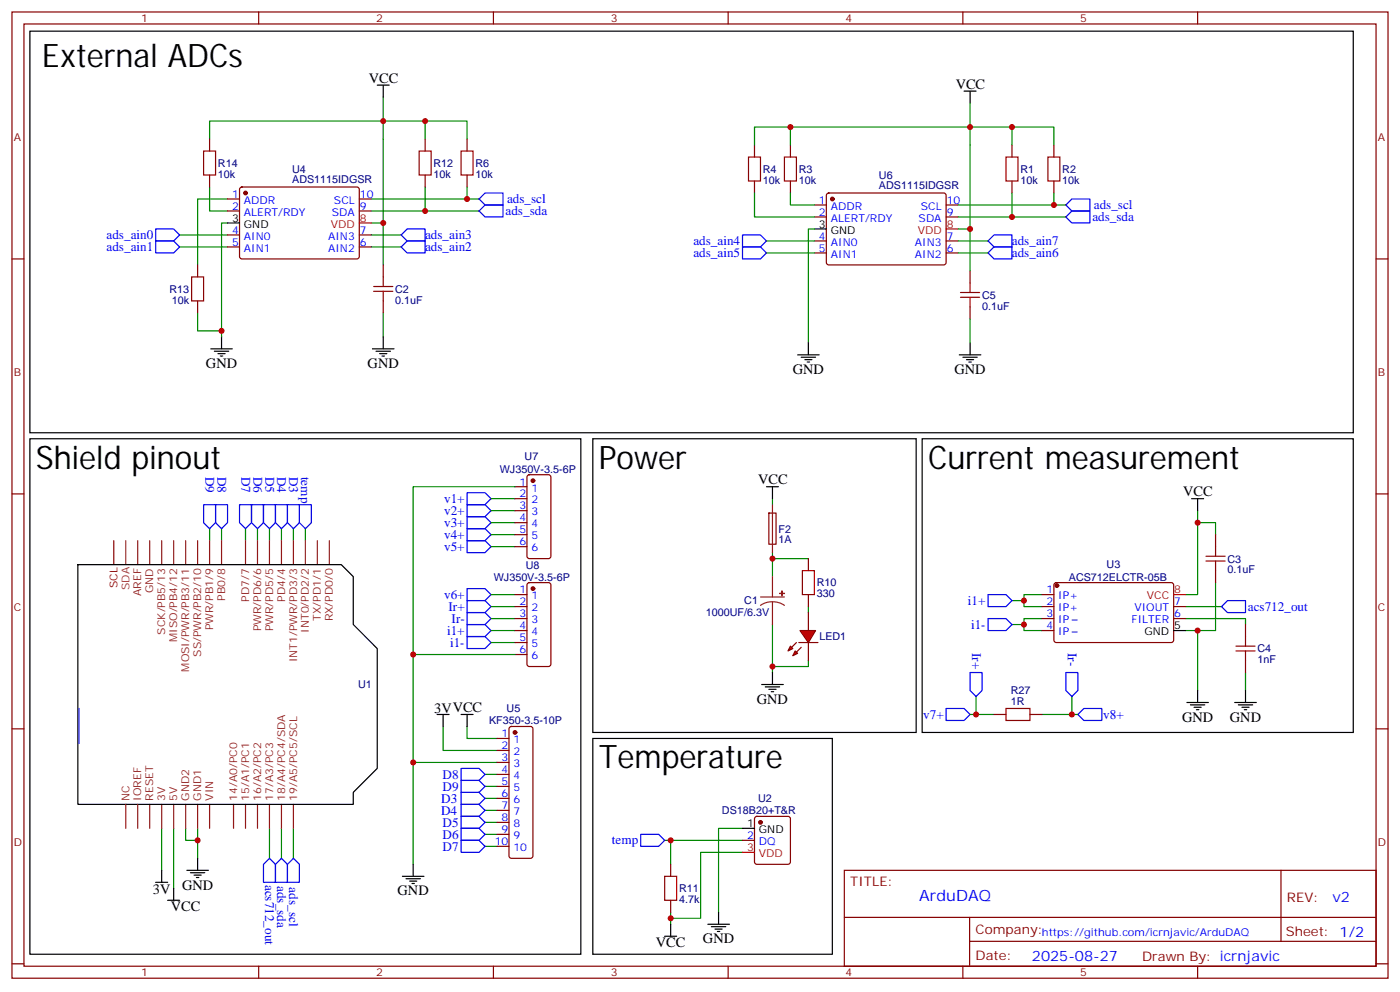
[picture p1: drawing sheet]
<svg xmlns="http://www.w3.org/2000/svg" width="412mm" height="292mm" viewBox="0 0 412 292" stroke-linecap="round" stroke-linejoin="round" font-family="sans-serif">
<g fill="none" stroke="#870000" stroke-width=".35">
<path d="M3.5 3.5h405.4v284.4h-405.4zM7.1 7.1h398.2v277.2h-398.2zM76.2 3.5v3.6M145.3 3.5v3.6M214.5 3.5v3.6M283.6 3.5v3.6M352.8 3.5v3.6M3.5 76.2h3.6M405.3 76.2h3.6M3.5 145.3h3.6M226.5 151h2.1v9.2l-2.1-.1zM405.3 145.3h3.6"/>
<path d="M238.1 164.4v3.5M238.1 175v3.5M3.5 214.5h3.6M405.3 214.5h3.6M197.6 254.4v3.5M248.7 256.1h156.6v28.2h-156.6zM377.3 256.1v20.9M197.6 264.9v3.6M248.7 270h156.5M285.6 277h119.6M285.6 270v14.1M3.5 283.6h3.6"/>
<path d="M76.2 284.3v3.6M145.3 284.3v3.6M214.5 284.3v3.6M283.6 284.3v3.6M352.8 284.3v3.6M405.3 283.6h3.6"/>
</g>
<g fill="none" stroke="#008700" stroke-width=".35">
<path d="M61.7 155.6v3.5M65.3 155.6v3.5M72.3 155.6v3.5M75.8 155.6v3.5M79.4 155.6v3.5M82.9 155.6v3.5M86.4 155.6v3.5M90 155.6v3.5M227.5 146.8v1.7M227.5 164.4h10.6M227.5 162.6v7.1M238.1 178.5v1.8"/>
<path d="M238.1 194.4v1.7h-10.6M130.5 213.8v7h15.9M137.6 213.8v3.5h8.8M142.9 227.9h3.5M142.9 238.5h3.5M142.9 234.9h3.5M142.9 231.4h3.5M146.4 224.4h-24.7v30M47.6 243.8v12.3M51.2 243.8v17.6M54.7 243.8v3.5h3.5M58.2 243.8v8.8"/>
<path d="M79.4 243.8v8.8M82.9 243.8v8.8M86.4 243.8v8.8M142.9 249.1h3.5M142.9 245.5h3.5M142.9 242h3.5M195.8 247.3h1.8M218.7 243.8h-7v24.7M218.7 250.8h-12.3v19.4h-8.8M218.7 247.3h-21.1v7.1M197.6 268.5v3.5"/>
</g>
<g fill="none" stroke="#000" stroke-width=".35">
<path d="M8.8 9.2h389.8v118.2h-389.8zM174.6 129.1h95.3v86.4h-95.3zM271.6 129.1h127v86.4h-127zM128.8 210.3h3.5M130.5 210.3v3.5M135.8 210.3h3.5M137.6 210.3v3.5M174.6 217.3h70.6v63.5h-70.6zM45.9 259.6h3.5M47.6 256.1v3.5M55 256.1h6.4M56.1 256.8h4.2"/>
<path d="M57.1 257.5h2.2M57.9 258.2h.7M58.2 252.6v3.5M118.5 257.9h6.4M119.6 258.6h4.2M120.6 259.3h2.2M121.4 260h.7M121.7 254.4v3.5M49.4 264.9h3.5M51.2 261.4v3.5M195.8 275.5h3.5M197.6 272v3.5"/>
<path d="M208.5 272h6.3M209.5 272.7h4.3M210.6 273.4h2.1M211.3 274.1h.7M211.7 268.5v3.5"/>
</g>
<g fill="none" stroke="#00f" stroke-width=".35">
<path d="M60 148.5h3.5v5.3l-1.8 1.8-1.7-1.8zM63.5 148.5h3.5v5.3l-1.7 1.8-1.8-1.8zM70.6 148.5h3.5v5.3l-1.8 1.8-1.7-1.8zM74.1 148.5h3.5v5.3l-1.8 1.8-1.7-1.8zM77.6 148.5h3.5v5.3l-1.7 1.8-1.8-1.8zM81.1 148.5h3.6v5.3l-1.8 1.8-1.8-1.8zM84.7 148.5h3.5v5.3l-1.8 1.8-1.7-1.8zM88.2 148.5h3.5v5.3l-1.7 1.8-1.8-1.8zM135.8 236.7h5.3l1.8 1.8-1.8 1.7h-5.3zM135.8 226.1h5.3l1.8 1.8-1.8 1.8h-5.3zM135.8 229.7h5.3l1.8 1.7-1.8 1.8h-5.3zM135.8 233.2h5.3l1.8 1.7-1.8 1.8h-5.3z"/>
<path d="M77.6 254.4l1.8-1.8 1.7 1.8v5.2h-3.5zM81.1 254.4l1.8-1.8 1.8 1.8v5.2h-3.6zM84.7 254.4l1.7-1.8 1.8 1.8v5.2h-3.5zM135.8 247.3h5.3l1.8 1.8-1.8 1.7h-5.3zM135.8 240.2h5.3l1.8 1.8-1.8 1.8h-5.3zM135.8 243.8h5.3l1.8 1.7-1.8 1.8h-5.3zM188.7 245.5h5.3l1.8 1.8-1.8 1.8h-5.3z"/>
</g>
<path d="M236.4 167.9h3.5v7.1h-3.5zM195.8 257.9h3.5v7h-3.5z" fill="none" stroke="#a10000" stroke-width=".35"/>
<path d="M227.5 148.5v14.1" fill="none" stroke="#8c2424" stroke-width=".35"/>
<g fill="#f00" stroke="#870000" stroke-width=".35">
<path d="M235.7 185.6h4.5l-2.1 3.5z"/>
<path d="M235.3 189.1h5.6z"/>
</g>
<g fill="#870000" stroke="#870000" stroke-width=".35">
<path d="M234.6 189.1l-1.4 1.4z"/>
<path d="M236 190.5l-1.4 1.4z"/>
</g>
<g fill="#f00" stroke="#870000" stroke-width=".35">
<path d="M232.8 190.1l.7 .8-1.4 .7z"/>
<path d="M234.2 191.6l.7 .7-1.4 .7z"/>
</g>
<g fill="none" stroke="#870000" stroke-width=".35">
<path d="M61.7 40.9v3.5M61.7 51.5v3.5M67 58.6h3.6M70.8 55.2l.5-.2 34.1 .1 .4 .6v20.1l-.7 .4-34.1-.1-.4-.6v-19.8zM105.8 58.6h3.6M125.2 40.9v3.5M125.2 51.5v3.5M137.6 40.9v3.5M137.6 51.5v3.5M222.2 42.7v3.5M222.2 53.3v3.5M232.8 42.7v3.5"/>
<path d="M232.8 53.3v3.5M243.7 57l.4-.2 34.2 .1 .4 .6-.1 20-.6 .5-34.2-.1-.4-.6v-19.8zM298.1 42.7v3.5M298.1 53.3v3.5M310.4 42.7v3.5M310.4 53.3v3.5M58.2 78v3.5M67 62.1h3.6M67 69.1h3.6M67 72.7h3.6M105.8 62.1h3.6M105.8 69.1h3.6"/>
<path d="M105.8 72.7h3.6M112.9 78v3.5M239.9 60.3h3.5M239.9 63.9h3.5M239.9 70.9h3.5M239.9 74.4h3.5M278.7 60.3h3.5M278.7 63.9h3.5M278.7 70.9h3.5M278.7 74.4h3.5M285.8 79.7v3.6M58.2 88.5v3.6"/>
<path d="M112.9 88.5v3.6M285.8 90.3v3.5M155.5 139.9l.4-.2h5.7l.6 .4 .1 23.6-.5 .6-5.9 .1-.6-.5-.1-23.5zM151.7 143.2h3.5M151.7 146.8h3.5M151.7 150.3h3.5M151.7 153.8h3.5M151.7 157.3h3.5M358.1 157.3v3.6M151.7 175h3.5M151.7 178.5h3.5M151.7 160.9h3.5"/>
<path d="M155.5 171.7l.4-.3h5.7l.6 .5 .1 23.5-.5 .7h-5.9l-.6-.4-.1-23.5zM306.9 175h3.5M306.9 178.5h3.5M310.7 171.7l.4-.3 34.2 .1 .4 .7v16.5l-.7 .4-34.1-.1-.5-.6v-16.2zM345.7 178.5h3.5M358.1 167.9v3.5M151.7 182h3.5M151.7 185.6h3.5M151.7 189.1h3.5M151.7 192.6h3.5M238.1 180.3v5.3M238.1 189.1v5.3"/>
<path d="M306.9 182h3.5M306.9 185.6h3.5M345.7 182h3.5M366.9 183.8v3.5M366.9 194.4v3.5M146.4 217.3h3.5M150.2 214l.4-.2h5.7l.5 .2 .2 .5v37.4l-.2 .5-.5 .2h-5.7l-.5-.2-.2-.5v-37.4zM292.8 210.3h3.5M303.4 210.3h3.5M146.4 220.8h3.5M146.4 224.4h3.5M146.4 227.9h3.5"/>
<path d="M146.4 231.4h3.5M146.4 234.9h3.5M146.4 238.5h3.5M146.4 242h3.5M146.4 245.5h3.5M146.4 249.1h3.5M218.7 247.3h3.5M222.5 240.4l.5-.2h9.1l.5 .2 .2 .5v12.7l-.2 .5-.5 .3h-9.1l-.5-.3-.3-.5v-12.7z"/>
</g>
<g fill="none" stroke="#008700" stroke-width=".35">
<path d="M112.9 28.6v37h-3.5M125.2 35.6h12.4v5.3M232.8 37.4v5.3M285.8 30.3v37.1h-3.6M298.1 37.4h12.3v5.3M61.7 40.9v-5.3h63.5v5.3M61.7 55v7.1h5.3M67 58.6h-8.8v19.4M109.4 58.6h31.7M125.2 55v7.1M137.6 55v3.6M222.2 42.7v-5.3h75.9v5.3"/>
<path d="M222.2 56.8v7.1h17.7M232.8 56.8v3.5h7.1M298.1 56.8v7.1M310.4 56.8v3.5M52.9 72.7h14.1M52.9 69.1h14.1M67 65.6h-1.7v33.5M109.4 62.1h31.7M109.4 72.7h8.8M109.4 69.1h8.8M112.9 65.6v12.4M225.8 70.9h14.1"/>
<path d="M225.8 74.4h14.1M239.9 67.4h-1.8v33.5M282.2 70.9h8.8M282.2 74.4h8.8M282.2 63.9h31.8M282.2 60.3h31.8M285.8 67.4v12.3M58.2 92.1v5.3h7.1M112.9 92.1v7M285.8 93.8v7.1M144.6 146.8h7.1M144.6 150.3h7.1"/>
<path d="M144.6 153.8h7.1M144.6 157.3h7.1M151.7 143.2h-30v81.2M352.8 153.8h5.3v3.5M352.8 150.3v24.7h-3.6M144.6 178.5h7.1M144.6 160.9h7.1M144.6 175h7.1M298.1 176.7h3.5M306.9 175h-5.3v3.5h5.3M349.2 178.5h10.6M358.1 171.4v14.2h-5.3"/>
<path d="M121.7 192.6h30M144.6 182h7.1M144.6 185.6h7.1M144.6 189.1h7.1M227.5 183.8v14.1M298.1 183.8h3.5M306.9 182h-5.3v3.6h5.3M349.2 182h17.7v1.8M349.2 185.6h3.6v17.6M366.9 197.9v5.3M285.8 210.3h1.7M287.5 205v5.3h5.3"/>
<path d="M315.7 205v5.3h-8.8M315.7 210.3h1.8"/>
</g>
<g fill="none" stroke="#00f" stroke-width=".35">
<path d="M141.1 58.6l1.8-1.8h5.3v3.5h-5.3zM45.9 70.9h5.3l1.7 1.8-1.7 1.7h-5.3zM45.9 67.4h5.3l1.7 1.7-1.7 1.8h-5.3zM119.9 70.9h5.3v3.5h-5.3l-1.7-1.7zM119.9 67.4h5.3v3.5h-5.3l-1.7-1.8zM141.1 62.1l1.8-1.8h5.3v3.6h-5.3zM218.7 69.1h5.3l1.8 1.8-1.8 1.8h-5.3zM218.7 72.7h5.3l1.8 1.7-1.8 1.8h-5.3zM291 70.9l1.8-1.8h5.3v3.6h-5.3zM292.8 72.7h5.3v3.5h-5.3l-1.8-1.8zM314 60.3l1.7-1.7h5.3v3.5h-5.3zM315.7 62.1h5.3v3.5h-5.3l-1.7-1.7z"/>
<path d="M137.6 155.6h5.3l1.7 1.7-1.7 1.8h-5.3zM137.6 152h5.3l1.7 1.8-1.7 1.8h-5.3zM137.6 148.5h5.3l1.7 1.8-1.7 1.7h-5.3zM137.6 145h5.3l1.7 1.8-1.7 1.7h-5.3zM137.6 159.1h5.3l1.7 1.8-1.7 1.7h-5.3zM137.6 173.2h5.3l1.7 1.8-1.7 1.7h-5.3zM137.6 176.7h5.3l1.7 1.8-1.7 1.8h-5.3zM291 175h5.3l1.8 1.7-1.8 1.8h-5.3zM361.6 176.7h5.3v3.6h-5.3l-1.8-1.8zM137.6 187.3h5.3l1.7 1.8-1.7 1.8h-5.3zM137.6 183.8h5.3l1.7 1.8-1.7 1.7h-5.3zM137.6 180.3h5.3l1.7 1.7-1.7 1.8h-5.3z"/>
<path d="M285.8 197.9h3.5v5.3l-1.8 1.8-1.7-1.8zM291 182h5.3l1.8 1.8-1.8 1.8h-5.3zM314 197.9h3.5v5.3l-1.8 1.8-1.7-1.8zM278.7 208.5h5.3l1.8 1.8-1.8 1.7h-5.3zM319.3 208.5h5.3v3.5h-5.3l-1.8-1.7z"/>
</g>
<g fill="none" stroke="#000" stroke-width=".35">
<path d="M111.1 25h3.6M112.9 25v3.6M284 26.8h3.5M285.8 26.8v3.5M67 65.6h3.6M239.9 67.4h3.5M65.3 99.1v3.6M112.9 99.1v3.6M62.1 102.7h6.3M63.1 103.4h4.3M64.2 104.1h2.1M64.9 104.8h.7"/>
<path d="M109.7 102.7h6.4M110.8 103.4h4.2M111.8 104.1h2.1M112.5 104.8h.7M234.9 104.4h6.4M236 105.1h4.2M237.1 105.8h2.1M237.8 106.5h.7M238.1 100.9v3.5M282.6 104.4h6.3M283.6 105.1h4.3M284.7 105.8h2.1"/>
<path d="M285.4 106.5h.7M285.8 100.9v3.5M8.8 129.1h162.3v151.7h-162.3zM225.8 143.2h3.5M227.5 143.2v3.6M351 146.8h3.5M352.8 146.8v3.5M22.9 166.2h77.6l3.6 3.5v14.1l7 7.1v35.2l-7 7.1v3.5h-81.2zM227.5 197.9v3.5M345.7 185.6h3.5M224.4 201.4h6.3M225.4 202.1h4.3"/>
<path d="M226.5 202.8h2.1M227.2 203.6h.7M349.6 206.7h6.4M350.7 207.4h4.2M351.7 208.1h2.1M352.4 208.8h.7M352.8 203.2v3.5M363.7 206.7h6.4M364.8 207.4h4.2M365.8 208.1h2.1M366.5 208.8h.7M366.9 203.2v3.5"/>
<path d="M218.7 243.8h3.5"/>
</g>
<g fill="none" stroke="#a10000" stroke-width=".35">
<path d="M60 44.4h3.5v7.1h-3.5zM123.5 44.4h3.5v7.1h-3.5zM135.8 44.4h3.5v7.1h-3.5zM220.5 46.2h3.5v7.1h-3.5zM231.1 46.2h3.5v7.1h-3.5zM296.3 46.2h3.6v7.1h-3.6zM308.7 46.2h3.5v7.1h-3.5zM56.4 81.5h3.6v7h-3.6zM110.1 84.3h5.6M110.1 85.7h5.6M112.9 81.5v2.8M112.9 85.7v2.8"/>
<path d="M282.9 86.1h5.7M282.9 87.5h5.7M285.8 83.3v2.8M285.8 87.5v2.8M355.2 163.7h5.7M355.2 165.1h5.7M358.1 160.9v2.8M358.1 165.1v2.8M364.1 190.1h5.6M364.1 191.6h5.6M366.9 187.3v2.8M366.9 191.6v2.8"/>
<path d="M296.3 208.5h7.1v3.5h-7.1z"/>
</g>
<g fill="none" stroke="#8c2424" stroke-width=".35">
<path d="M40.6 159.1v7.1M44.1 159.1v7.1M47.6 159.1v7.1M51.2 159.1v7.1M54.7 159.1v7.1M58.2 159.1v7.1M61.7 159.1v7.1M65.3 159.1v7.1M72.3 159.1v7.1M75.8 159.1v7.1M79.4 159.1v7.1M82.9 159.1v7.1"/>
<path d="M86.4 159.1v7.1M90 159.1v7.1M93.5 159.1v7.1M97 159.1v7.1M224 175.7h7.1M227.5 177.1l-1.8 .2-1.7 .9M227.5 177.1l1.9 .2 1.7 .9M227.5 169.7v6M227.5 177.1v6.7M37 236.7v7.1M40.6 236.7v7.1M44.1 236.7v7.1"/>
<path d="M47.6 236.7v7.1M51.2 236.7v7.1M54.7 236.7v7.1M58.2 236.7v7.1M61.7 236.7v7.1M68.8 236.7v7.1M72.3 236.7v7.1M75.8 236.7v7.1M79.4 236.7v7.1M82.9 236.7v7.1M86.4 236.7v7.1"/>
</g>
<g fill="#8c2424" stroke="#8c2424" stroke-width=".35">
<path d="M229.7 174.6l1.4 .1z"/>
<path d="M230.3 173.9l.1 1.4z"/>
</g>
<g fill="#870000" stroke="#870000" stroke-width=".35">
<circle cx="151.7" cy="215.5" r=".53"/>
<circle cx="72.3" cy="56.8" r=".53"/>
<circle cx="311.3" cy="172.3" r=".53"/>
<circle cx="224" cy="242" r=".53"/>
<circle cx="245.2" cy="58.6" r=".53"/>
<circle cx="157" cy="141.5" r=".53"/>
<circle cx="157" cy="173.2" r=".53"/>
</g>
<path d="M105.8 65.6h3.6M278.7 67.4h3.5M345.7 175h3.5M218.7 250.8h3.5" fill="none" stroke="#f00" stroke-width=".35"/>
<path d="M37 159.1v7.1" fill="none" stroke="#933" stroke-width=".35"/>
<path d="M33.5 159.1v7.1" fill="none" stroke="#900" stroke-width=".35"/>
<g fill="#c00">
<circle cx="197.6" cy="247.3" r=".88"/>
<circle cx="197.6" cy="270.2" r=".88"/>
<circle cx="58.2" cy="247.3" r=".88"/>
<circle cx="352.8" cy="153.8" r=".88"/>
<circle cx="301.6" cy="183.8" r=".88"/>
<circle cx="301.6" cy="176.7" r=".88"/>
<circle cx="227.5" cy="164.4" r=".88"/>
<circle cx="227.5" cy="196.1" r=".88"/>
<circle cx="352.8" cy="185.6" r=".88"/>
<circle cx="65.3" cy="97.4" r=".88"/>
<circle cx="112.9" cy="65.6" r=".88"/>
<circle cx="137.6" cy="58.6" r=".88"/>
<circle cx="125.2" cy="62.1" r=".88"/>
<circle cx="125.2" cy="35.6" r=".88"/>
<circle cx="112.9" cy="35.6" r=".88"/>
<circle cx="285.8" cy="37.4" r=".88"/>
<circle cx="298.1" cy="37.4" r=".88"/>
<circle cx="298.1" cy="63.9" r=".88"/>
<circle cx="310.4" cy="60.3" r=".88"/>
<circle cx="285.8" cy="67.4" r=".88"/>
<circle cx="232.8" cy="37.4" r=".88"/>
<circle cx="287.5" cy="210.3" r=".88"/>
<circle cx="315.7" cy="210.3" r=".88"/>
<circle cx="121.7" cy="224.4" r=".88"/>
<circle cx="121.7" cy="192.6" r=".88"/>
</g>
<g font-size="9.5">
<text x="12.3" y="19.8">External ADCs</text>
<text x="10.6" y="137.9">Shield pinout</text>
<text x="176.4" y="137.9">Power</text>
<text x="273.4" y="137.9">Current measurement</text>
<text x="176.4" y="226.1">Temperature</text>
</g>
<text font-size="4.6" fill="#00f" x="270.8" y="265.1">ArduDAQ</text>
<g font-size="4.2">
<text x="108.7" y="24.3">VCC</text>
<text x="281.5" y="26.1">VCC</text>
<text x="60.7" y="108.3">GND</text>
<text x="108.3" y="108.3">GND</text>
<text x="233.5" y="110.1">GND</text>
<text x="281.2" y="110.1">GND</text>
<text x="223.3" y="142.5">VCC</text>
<text x="348.5" y="146">VCC</text>
<text x="127.9" y="209.9">3VVCC</text>
<text x="223" y="207.1">GND</text>
<text x="348.2" y="212.4">GND</text>
<text x="362.3" y="212.4">GND</text>
<text x="45" y="263.1">3V</text>
<text x="53.6" y="261.8">GND</text>
<text x="117.1" y="263.5">GND</text>
<text x="50.3" y="268.1">VCC</text>
<text x="193.2" y="278.7">VCC</text>
<text x="207.1" y="277.6">GND</text>
</g>
<g font-size="4.2" fill="#00f">
<text x="22.9" y="219.1" transform="rotate(-90 22.9 219.1)">____</text>
<text x="392.5" y="265.4">v2</text>
<text x="304" y="282.7">2025-08-27</text>
</g>
<g font-size="3.9" fill="#00f">
<text x="149.4" y="59.8">ads_scl</text>
<text x="148.9" y="63.4">ads_sda</text>
<text x="321.8" y="65.1">ads_sda</text>
<text x="322.2" y="61.6">ads_scl</text>
<text x="31.4" y="70.4">ads_ain0</text>
<text x="125.2" y="70.4">ads_ain3</text>
<text x="31.4" y="73.9">ads_ain1</text>
<text x="125.2" y="74">ads_ain2</text>
<text x="204.2" y="72.2">ads_ain4</text>
<text x="204.2" y="75.7">ads_ain5</text>
<text x="298.1" y="72.2">ads_ain7</text>
<text x="298.1" y="75.7">ads_ain6</text>
<text x="60.5" y="140.3" transform="rotate(90 60.5 140.3)">D9</text>
<text x="64.1" y="140.3" transform="rotate(90 64.1 140.3)">D8</text>
<text x="71.1" y="140.3" transform="rotate(90 71.1 140.3)">D7</text>
<text x="74.6" y="140.3" transform="rotate(90 74.6 140.3)">D6</text>
<text x="78.2" y="140.3" transform="rotate(90 78.2 140.3)">D5</text>
<text x="81.7" y="140.3" transform="rotate(90 81.7 140.3)">D4</text>
<text x="85.2" y="140.3" transform="rotate(90 85.2 140.3)">D3</text>
<text x="88.7" y="140.3" transform="rotate(90 88.7 140.3)">temp</text>
<text x="130.8" y="147.9">v1+</text>
<text x="130.8" y="155">v3+</text>
<text x="130.8" y="151.4">v2+</text>
<text x="130.8" y="158.5">v4+</text>
<text x="130.8" y="162.1">v5+</text>
<text x="130.8" y="176.2">v6+</text>
<text x="132.1" y="179.8">Ir+</text>
<text x="285.1" y="177.9">i1+</text>
<text x="367.6" y="179.8">acs712_out</text>
<text x="133" y="183.3">Ir-</text>
<text x="286" y="185">i1-</text>
<text x="131.7" y="186.7">i1+</text>
<text x="132.6" y="190.3">i1-</text>
<text x="286.3" y="192.2" transform="rotate(90 286.3 192.2)">Ir+</text>
<text x="314.6" y="192.2" transform="rotate(90 314.6 192.2)">Ir-</text>
<text x="271.9" y="211.5">v7+</text>
<text x="325" y="211.5">v8+</text>
<text x="130.4" y="229.2">D8</text>
<text x="130.4" y="232.7">D9</text>
<text x="129.9" y="239.7">D4</text>
<text x="130" y="236.2">D3</text>
<text x="130.4" y="243.3">D5</text>
<text x="130.4" y="250.3">D7</text>
<text x="130.4" y="246.8">D6</text>
<text x="180.3" y="248.5">temp</text>
<text x="78.1" y="260.3" transform="rotate(90 78.1 260.3)">acs712_out</text>
<text x="81.6" y="260.7" transform="rotate(90 81.6 260.7)">ads_sda</text>
<text x="85.2" y="261.2" transform="rotate(90 85.2 261.2)">ads_scl</text>
</g>
<g font-size="3.9" fill="#800">
<text x="250.5" y="260.7">TITLE:</text>
<text x="379.1" y="265.4">REV:</text>
<text x="287.4" y="274.9">Company:</text>
<text x="378.7" y="275.5">Sheet: 1/2</text>
<text x="287.4" y="282.6">Date:</text>
<text x="336.4" y="282.7">Drawn By: icrnjavic</text>
</g>
<g font-size="3.2" fill="#800">
<text x="41.6" y="6.5">1</text>
<text x="110.8" y="6.5">2</text>
<text x="179.9" y="6.5">3</text>
<text x="249.1" y="6.5">4</text>
<text x="318.2" y="6.5">5</text>
<text x="4.1" y="41.6">A</text>
<text x="405.9" y="41.6">A</text>
<text x="4.1" y="110.8">B</text>
<text x="405.9" y="110.8">B</text>
<text x="4.1" y="179.9">C</text>
<text x="405.9" y="179.9">C</text>
<text x="4.1" y="249.1">D</text>
<text x="405.9" y="249.1">D</text>
<text x="41.6" y="287.3">1</text>
<text x="110.8" y="287.3">2</text>
<text x="179.9" y="287.3">3</text>
<text x="249.1" y="287.3">4</text>
<text x="318.2" y="287.3">5</text>
</g>
<g font-size="3.2" fill="#000080">
<text x="64.2" y="52.3">10k</text>
<text x="64.2" y="49.1">R14</text>
<text x="86.1" y="54">ADS1115IDGSR</text>
<text x="86.1" y="51">U4</text>
<text x="127.7" y="52.3">10k</text>
<text x="127.7" y="49.1">R12</text>
<text x="140.1" y="52.3">10k</text>
<text x="140.1" y="49.1">R6</text>
<text x="224.7" y="50.9">R4</text>
<text x="235.3" y="50.9">R3</text>
<text x="258.9" y="52.8">U6</text>
<text x="300.6" y="50.9">R1</text>
<text x="312.9" y="50.9">R2</text>
<text x="224.7" y="54.1">10k</text>
<text x="235.3" y="54.1">10k</text>
<text x="258.9" y="55.7">ADS1115IDGSR</text>
<text x="300.6" y="54.1">10k</text>
<text x="312.9" y="54.1">10k</text>
<text x="49.9" y="86.2">R13</text>
<text x="50.6" y="89.3">10k</text>
<text x="116.4" y="89.3">0.1uF</text>
<text x="116.4" y="86.2">C2</text>
<text x="289.3" y="87.9">C5</text>
<text x="289.3" y="91.1">0.1uF</text>
<text x="154.5" y="135.3">U7</text>
<text x="147.2" y="139.1">WJ350V-3.5-6P</text>
<text x="229.3" y="159.9">1A</text>
<text x="229.3" y="156.7">F2</text>
<text x="154.9" y="167.3">U8</text>
<text x="326" y="167.2">U3</text>
<text x="361.6" y="165.5">C3</text>
<text x="145.5" y="170.8">WJ350V-3.5-6P</text>
<text x="240.6" y="172.5">R10</text>
<text x="314.8" y="170.8">ACS712ELCTR-05B</text>
<text x="361.6" y="168.7">0.1uF</text>
<text x="219.3" y="177.8">C1</text>
<text x="240.6" y="175.7">330</text>
<text x="207.9" y="181.4">1000UF/6.3V</text>
<text x="241.4" y="188.4">LED1</text>
<text x="370.4" y="192">C4</text>
<text x="370.4" y="195.2">1nF</text>
<text x="105.5" y="202.5">U1</text>
<text x="149.2" y="209.5">U5</text>
<text x="297.8" y="207.4">1R</text>
<text x="297.8" y="204.1">R27</text>
<text x="144.1" y="213.2">KF350-3.5-10P</text>
<text x="212.7" y="239.5">DS18B20+T&amp;R</text>
<text x="223.3" y="236">U2</text>
<text x="200" y="262.5">R11</text>
<text x="200" y="265.6">4.7k</text>
</g>
<g font-size="3.2" fill="#00f">
<text x="68.4" y="58.2">1</text>
<text x="71.9" y="60">ADDR</text>
<text x="98.4" y="60">SCL</text>
<text x="106" y="58.2">10</text>
<text x="241.2" y="60">1</text>
<text x="278.9" y="60">10</text>
<text x="68.4" y="61.7">2</text>
<text x="71.9" y="63.5">ALERT/RDY</text>
<text x="97.7" y="63.5">SDA</text>
<text x="106" y="61.7">9</text>
<text x="241.2" y="63.5">2</text>
<text x="244.7" y="61.7">ADDR</text>
<text x="244.7" y="65.3">ALERT/RDY</text>
<text x="270.6" y="65.3">SDA</text>
<text x="271.2" y="61.7">SCL</text>
<text x="278.9" y="63.5">9</text>
<text x="68.4" y="68.8">4</text>
<text x="71.9" y="70.6">AIN0</text>
<text x="96.6" y="70.6">AIN3</text>
<text x="106" y="68.8">7</text>
<text x="241.2" y="70.6">4</text>
<text x="278.9" y="70.6">7</text>
<text x="68.4" y="72.3">5</text>
<text x="71.9" y="74.1">AIN1</text>
<text x="96.6" y="74.1">AIN2</text>
<text x="106" y="72.3">6</text>
<text x="241.2" y="74.1">5</text>
<text x="244.7" y="72.3">AIN0</text>
<text x="244.7" y="75.8">AIN1</text>
<text x="269.5" y="75.8">AIN2</text>
<text x="269.5" y="72.3">AIN3</text>
<text x="278.9" y="74.1">6</text>
<text x="153" y="142.9">1</text>
<text x="153" y="146.4">2</text>
<text x="153" y="149.9">3</text>
<text x="156.5" y="144.6">1</text>
<text x="156.5" y="148.2">2</text>
<text x="153" y="153.5">4</text>
<text x="156.5" y="151.7">3</text>
<text x="156.5" y="155.2">4</text>
<text x="153" y="157">5</text>
<text x="153" y="160.5">6</text>
<text x="156.5" y="158.8">5</text>
<text x="156.5" y="162.3">6</text>
<text x="153" y="174.6">1</text>
<text x="153" y="178.2">2</text>
<text x="156.5" y="176.4">1</text>
<text x="156.5" y="179.9">2</text>
<text x="308.3" y="174.6">1</text>
<text x="308.3" y="178.2">2</text>
<text x="311.7" y="176.4">IP+</text>
<text x="311.7" y="179.9">IP+</text>
<text x="334.1" y="179.9">VIOUT</text>
<text x="345.9" y="178.2">7</text>
<text x="153" y="181.7">3</text>
<text x="153" y="185.2">4</text>
<text x="156.5" y="183.4">3</text>
<text x="308.3" y="181.7">3</text>
<text x="308.3" y="185.2">4</text>
<text x="311.7" y="183.4">IP</text>
<text x="333.3" y="183.4">FILTER</text>
<text x="345.9" y="181.7">6</text>
<text x="153" y="188.7">5</text>
<text x="156.5" y="187">4</text>
<text x="156.5" y="190.5">5</text>
<text x="311.7" y="187">IP</text>
<text x="153" y="192.3">6</text>
<text x="156.5" y="194">6</text>
<text x="147.7" y="217">1</text>
<text x="147.7" y="220.5">2</text>
<text x="151.2" y="218.7">1</text>
<text x="147.7" y="224">3</text>
<text x="147.7" y="227.5">4</text>
<text x="151.2" y="222.2">2</text>
<text x="151.2" y="225.8">3</text>
<text x="147.7" y="231.1">5</text>
<text x="151.2" y="229.3">4</text>
<text x="151.2" y="232.8">5</text>
<text x="147.7" y="234.6">6</text>
<text x="147.7" y="238.1">7</text>
<text x="151.2" y="236.4">6</text>
<text x="151.2" y="239.9">7</text>
<text x="147.7" y="241.7">8</text>
<text x="147.7" y="245.2">9</text>
<text x="151.2" y="243.4">8</text>
<text x="145.7" y="248.7">10</text>
<text x="151.2" y="246.9">9</text>
<text x="151.2" y="250.5">10</text>
<text x="220.1" y="246.9">2</text>
<text x="223.6" y="248.7">DQ</text>
<text x="306.9" y="275.5">https://github.com/icrnjavic/ArduDAQ</text>
</g>
<g font-size="3.2">
<text x="68.4" y="65.3">3</text>
<text x="71.9" y="67">GND</text>
<text x="241.2" y="67">3</text>
<text x="244.7" y="68.8">GND</text>
<text x="345.9" y="185.2">5</text>
<text x="337.1" y="187">GND</text>
<text x="220.1" y="243.4">1</text>
<text x="223.6" y="245.2">GND</text>
</g>
<g font-size="3.2" fill="#f00">
<text x="106" y="65.3">8</text>
<text x="97.5" y="67">VDD</text>
<text x="270.3" y="68.8">VDD</text>
<text x="278.9" y="67">8</text>
<text x="337.8" y="176.4">VCC</text>
<text x="345.9" y="174.6">8</text>
<text x="220.1" y="250.5">3</text>
<text x="223.6" y="252.2">VDD</text>
</g>
<text font-size="3.2" fill="#900" x="34.6" y="173" transform="rotate(-90 34.6 173)">SCL</text>
<text font-size="3.2" fill="#933" x="38.1" y="173.6" transform="rotate(-90 38.1 173.6)">SDA</text>
<g font-size="3.2" fill="#8d2323">
<text x="41.6" y="175.4" transform="rotate(-90 41.6 175.4)">AREF</text>
<text x="45.2" y="174.5" transform="rotate(-90 45.2 174.5)">GND</text>
<text x="66.3" y="176.8" transform="rotate(-90 66.3 176.8)">PB0/8</text>
<text x="73.4" y="177" transform="rotate(-90 73.4 177)">PD7/7</text>
<text x="84" y="177" transform="rotate(-90 84 177)">PD4/4</text>
<text x="62.8" y="185.5" transform="rotate(-90 62.8 185.5)">PWR/PB1/9</text>
<text x="76.9" y="185.7" transform="rotate(-90 76.9 185.7)">PWR/PD6/6</text>
<text x="80.4" y="185.7" transform="rotate(-90 80.4 185.7)">PWR/PD5/5</text>
<text x="94.5" y="182.6" transform="rotate(-90 94.5 182.6)">TX/PD1/1</text>
<text x="98.1" y="182.9" transform="rotate(-90 98.1 182.9)">RX/PD0/0</text>
<text x="48.7" y="186.8" transform="rotate(-90 48.7 186.8)">SCK/PB5/13</text>
<text x="52.2" y="188.9" transform="rotate(-90 52.2 188.9)">MISO/PB4/12</text>
<text x="91" y="186.2" transform="rotate(-90 91 186.2)">INT0/PD2/2</text>
<text x="55.7" y="197.6" transform="rotate(-90 55.7 197.6)">MOSI/PWR/PB3/11</text>
<text x="59.3" y="193.3" transform="rotate(-90 59.3 193.3)">SS/PWR/PB2/10</text>
<text x="87.5" y="194.9" transform="rotate(-90 87.5 194.9)">INT1/PWR/PD3/3</text>
<text x="38.1" y="235.7" transform="rotate(-90 38.1 235.7)">NC</text>
<text x="41.6" y="235.7" transform="rotate(-90 41.6 235.7)">IOREF</text>
<text x="45.2" y="235.7" transform="rotate(-90 45.2 235.7)">RESET</text>
<text x="48.7" y="235.7" transform="rotate(-90 48.7 235.7)">3V</text>
<text x="52.2" y="235.7" transform="rotate(-90 52.2 235.7)">5V</text>
<text x="55.7" y="235.7" transform="rotate(-90 55.7 235.7)">GND2</text>
<text x="59.3" y="235.7" transform="rotate(-90 59.3 235.7)">GND1</text>
<text x="62.8" y="235.7" transform="rotate(-90 62.8 235.7)">VIN</text>
<text x="69.8" y="235.7" transform="rotate(-90 69.8 235.7)">14/A0/PC0</text>
<text x="73.4" y="235.7" transform="rotate(-90 73.4 235.7)">15/A1/PC1</text>
<text x="76.9" y="235.7" transform="rotate(-90 76.9 235.7)">16/A2/PC2</text>
<text x="80.4" y="235.7" transform="rotate(-90 80.4 235.7)">17/A3/PC3</text>
<text x="84" y="235.7" transform="rotate(-90 84 235.7)">18/A4/PC4/SDA</text>
<text x="87.5" y="235.7" transform="rotate(-90 87.5 235.7)">19/A5/PC5/SCL</text>
</g>
</svg>
